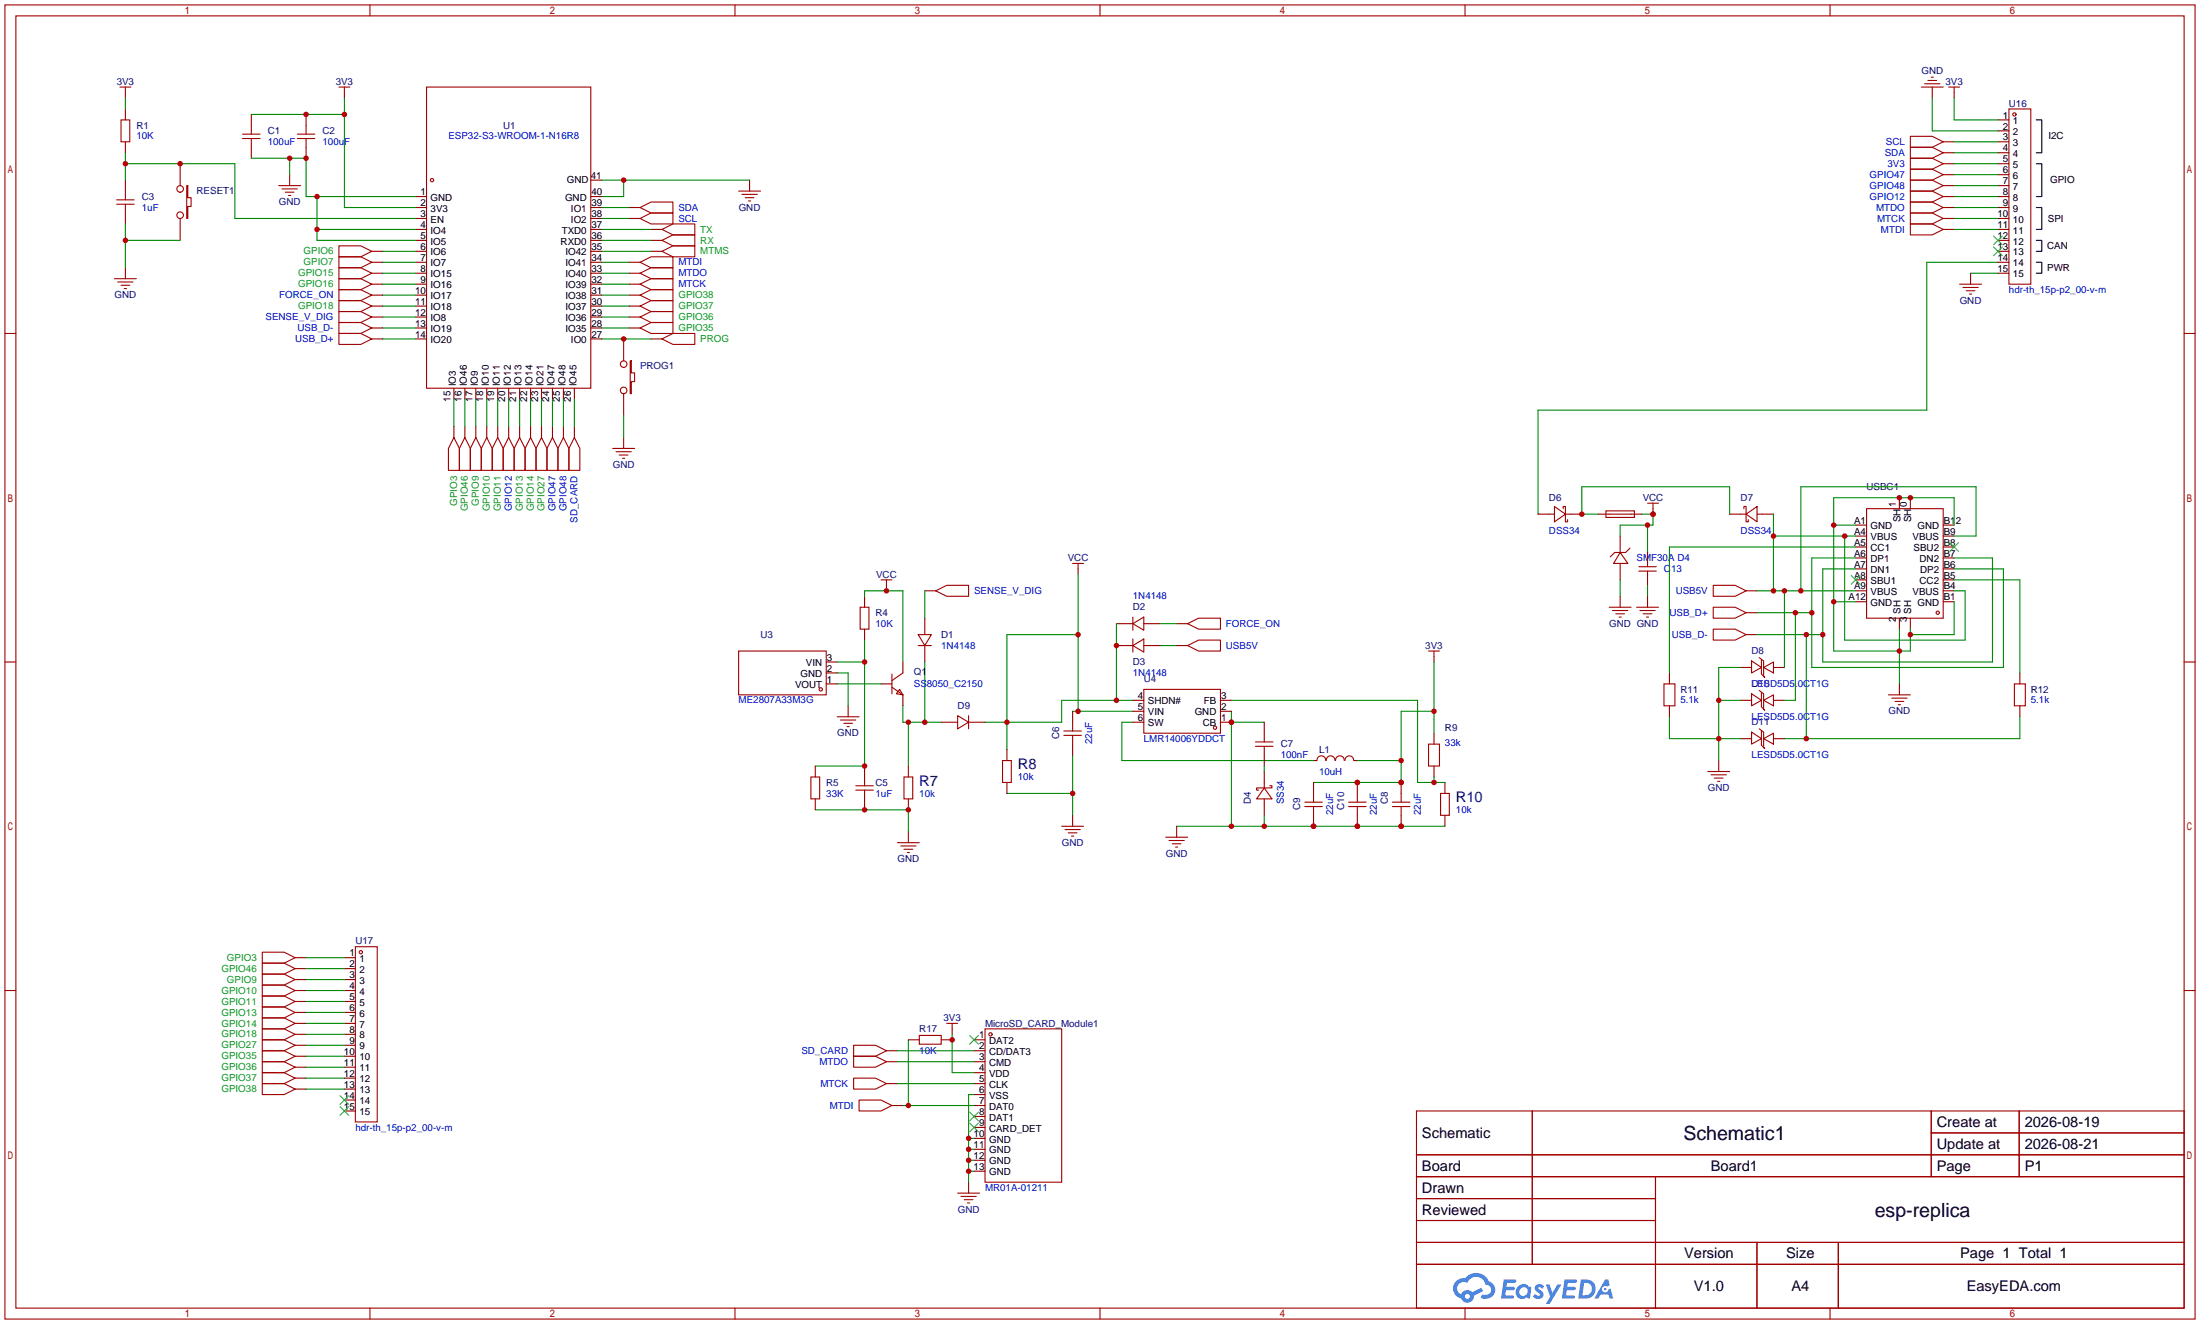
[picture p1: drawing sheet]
<svg xmlns="http://www.w3.org/2000/svg" width="510mm" height="307mm" viewBox="0 0 510 307" stroke-linecap="round" stroke-linejoin="round" font-family="sans-serif">
<g fill="none" stroke="#a10000" stroke-width=".25">
<path d="M1.1 1.1h508v304.8h-508zM3.7 3.7h502.9v299.7h-502.9zM85.8 1.1v2.6M170.5 1.1v2.6M255.1 1.1v2.6M339.8 1.1v2.6M424.5 1.1v2.6M1.1 77.3h2.6M506.6 77.3h2.5M1.1 153.5h2.6M506.6 153.5h2.5M1.1 229.7h2.6"/>
<path d="M506.6 229.7h2.5M328.5 257.7h178.1v45.7h-178.1zM355.4 257.7v35.5M447.9 257.7v15.2M468.3 257.7v15.2M328.5 267.8h178.1M328.5 272.9h178.1M328.5 278h55.5M384 272.9v30.5M447.9 262.8h58.7M328.5 288.2h178.1M328.5 283.1h55.5"/>
<path d="M328.5 293.2h178.1M407.5 288.2v15.2M426.4 288.2v15.2M85.8 303.4v2.5M170.5 303.4v2.5M255.1 303.4v2.5M339.8 303.4v2.5M424.5 303.4v2.5"/>
</g>
<g fill="#5487ff">
<path d="M356.3 298.1a1.3 1.3 0 0 1 1.8 .3l-.4 .6a.54 .54 0 0 0-.9-.2l.1 .2a1.28 1.28 0 0 1 .8 2 1.53 1.53 0 0 1-2.2-.3l.6-.6 .7 .4a.31 .31 0 0 0 .4-.2 .31 .31 0 0 0-.3-.4 1.12 1.12 0 0 1-.6-1.8z"/>
<path d="M358.6 297.9h.8l.7 2 1.2-2h.9l-2.7 4.5h-.9l.9-1.6z"/>
<path d="M348.8 296.7h2.2a.46 .46 0 0 1 .6 .1 .46 .46 0 0 1 .1 .5l-.4 .2h-1.7l-.2 1h1.7a.4 .4 0 0 1 .3 .4 .4 .4 0 0 1-.4 .3h-1.7l-.2 1.2h1.4a.46 .46 0 0 1 .5 .1 .46 .46 0 0 1 .1 .5l-.3 .2h-2.7z"/>
<path d="M362.9 296.7h2.2a.47 .47 0 0 1 .6 .1 .47 .47 0 0 1 .1 .5l-.4 .2h-1.7l-.2 1h1.7a.4 .4 0 0 1 .3 .4 .4 .4 0 0 1-.4 .3h-1.7l-.2 1.2h1.4a.46 .46 0 0 1 .5 .1 .46 .46 0 0 1 .1 .5l-.3 .2h-2.6z"/>
<path d="M372.3 296.7h.7l.4 1.4-.7 .3a.75 .75 0 0 0-1.1 .3 .75 .75 0 0 0 .5 1.1 .75 .75 0 0 0 1-.7l.5-.3 .6 2.4h-.9l-.2-.9h-1.9l-.5 .9h-.9z"/>
<path d="M366.7 296.7l-.7 4.5h1.5a2.27 2.27 0 0 0 2.6-2.3 2.27 2.27 0 0 0-2.7-2.2zM367.5 297.5a1.5 1.5 0 0 1 1.8 1.6 1.5 1.5 0 0 1-2 1.3h-.3z"/>
<path d="M352.1 298.4a1.6 1.6 0 0 0-.3 2.3 1.6 1.6 0 0 0 2.3 .2l.8 .3 .3-2.5-.2-.2-.4-.1a1.58 1.58 0 0 0-2.5 0zM352.7 298.9a.99 .99 0 0 1 1.6 .5 .99 .99 0 0 1-1.3 1.2 .98 .98 0 0 1-.3-1.7z"/>
<path d="M337.7 297.1a2.37 2.37 0 0 0 1.2 4.1 1.54 1.54 0 0 0 1.7 .9 1.54 1.54 0 0 0 1.3-1.6l2.1-1-.4-.8-2.1 1a1.57 1.57 0 0 0-2.6 .5 1.5 1.5 0 0 1-.7-2.1 1.5 1.5 0 0 1 2.1-.5 2.23 2.23 0 0 1 2.3-1.4 2.23 2.23 0 0 1 2 1.8 1.16 1.16 0 0 1 1.3 1.1 1.16 1.16 0 0 1-1.1 1.2h-.7a.47 .47 0 0 0-.6 .4 .47 .47 0 0 0 .4 .5 2.14 2.14 0 0 0 2.8-1.3 2.14 2.14 0 0 0-1.4-2.7 3.2 3.2 0 0 0-5.4-.7l-1.2 .1zM339.8 300.7a.58 .58 0 0 1 1.1 0 .58 .58 0 0 1-1.1 0z"/>
<circle cx="372.3" cy="299" r=".28"/>
</g>
<g fill="none" stroke="#870000" stroke-width=".25">
<path d="M58.3 26.5v2.6M58.3 34.2v2.5M71 26.5v2.6M71 34.2v2.5M79.9 21.5v1.2M96.4 45.6h2.5M96.4 48.1h2.5M96.4 50.7h2.5M96.4 53.2h2.5M96.4 55.8h2.5M96.4 58.3h2.5M137 45.6h2.6"/>
<path d="M137 48.1h2.6M137 50.7h2.6M137 53.2h2.6M137 55.8h2.6M137 58.3h2.6M137 41.8h2.6M86.2 68.5h2.6M86.2 76.1h2.6M86.2 78.6h2.6M96.4 60.8h2.5M96.4 63.4h2.5M96.4 65.9h2.5"/>
<path d="M96.4 68.5h2.5M96.4 71h2.5M96.4 73.5h2.5M96.4 76.1h2.5M96.4 78.6h2.5M137 60.8h2.6M137 63.4h2.6M137 65.9h2.6M137 68.5h2.6M137 71h2.6M137 73.5h2.6M137 76.1h2.6"/>
<path d="M137 78.6h2.6M105.3 90v2.6M107.8 90v2.6M110.4 90v2.6M112.9 90v2.6M115.4 90v2.6M118 90v2.6M120.5 90v2.6M123.1 90v2.6M125.6 90v2.6M128.1 90v2.6M130.7 90v2.6"/>
<path d="M133.2 90v2.6M335.2 181.5v2.5M335.2 189.1v2.5"/>
</g>
<g fill="none" stroke="#a10000" stroke-width=".25">
<path d="M56.3 31.1h4M56.3 32.1h4M58.3 29.1v2M58.3 32.1v2.1M69 31.1h4M69 32.1h4M71 29.1v2M71 32.1v2.1M78.6 20.2h2.6M79.9 20.2v1.3M98.9 20.2h38.1v69.8h-38.1zM78.6 74.8h5.1l2.5 1.3-2.5 1.2h-5.1z"/>
<path d="M78.6 77.3h5.1l2.5 1.3-2.5 1.3h-5.1zM78.6 67.2h5.1l2.5 1.3-2.5 1.2h-5.1zM334.1 184h2.1v5.1h-2.1z"/>
<circle cx="100.2" cy="41.8" r=".38"/>
</g>
<path d="M58.3 26.5h21.6M79.9 22.7v25.4h16.5M88.8 76.1h7.6M88.8 78.6h7.6M88.8 73.5h7.6M88.8 68.5h7.6M139.6 68.5h6.3M120.5 92.6v6.3M123.1 92.6v6.3" fill="none" stroke="#008700" stroke-width=".25"/>
<g fill="#c00">
<circle cx="79.9" cy="26.5" r=".63"/>
<circle cx="71" cy="26.5" r=".63"/>
</g>
<path d="M67.2 40.5v2.6M173.9 41.8v2.5" fill="none" stroke="#870000" stroke-width=".25"/>
<path d="M64.6 43.1h5.1M65.4 43.8h3.6M66.2 44.6h2M66.9 45.3h.5M171.3 44.3h5.1M172.1 45.1h3.5M172.8 45.8h2.1M173.6 46.6h.5" fill="none" stroke="#a10000" stroke-width=".25"/>
<path d="M139.6 41.8h34.3M144.7 41.8v3.8h-5.1" fill="none" stroke="#008700" stroke-width=".25"/>
<circle cx="144.7" cy="41.8" r=".63" fill="#c00"/>
<path d="M144.7 78.6v5.1M151 78.6h2.5M144.7 91.3v5.1" fill="none" stroke="#870000" stroke-width=".25"/>
<g fill="none" stroke="#a10000" stroke-width=".25">
<path d="M153.5 78.6l2.6-1.3h5.1v2.6h-5.1zM146.2 83.7h.2v2.8h.8v2h-.8v2.8h-.2z"/>
<circle cx="144.7" cy="90.6" r=".76"/>
<circle cx="144.7" cy="84.5" r=".76"/>
</g>
<path d="M139.6 78.6h11.4" fill="none" stroke="#008700" stroke-width=".25"/>
<circle cx="144.7" cy="78.6" r=".63" fill="#c00"/>
<path d="M144.7 101.5v2.5" fill="none" stroke="#870000" stroke-width=".25"/>
<path d="M142.1 104h5.1M142.9 104.8h3.5M143.6 105.5h2.1M144.4 106.3h.5" fill="none" stroke="#a10000" stroke-width=".25"/>
<path d="M58.3 36.7h12.7v8.9h25.4M67.2 36.7v3.8M73.5 45.6v10.2h22.9M73.5 53.2h22.9M144.7 96.4v5.1" fill="none" stroke="#008700" stroke-width=".25"/>
<g fill="#c00">
<circle cx="73.5" cy="45.6" r=".63"/>
<circle cx="73.5" cy="53.2" r=".63"/>
<circle cx="71" cy="36.7" r=".63"/>
<circle cx="67.2" cy="36.7" r=".63"/>
</g>
<path d="M29.1 21.5v1.2M29.1 25.3v2.5M29.1 32.9v2.5M41.8 38v5.1M29.1 41.8v2.5M29.1 49.4v2.5M41.8 50.7v5.1" fill="none" stroke="#870000" stroke-width=".25"/>
<g fill="none" stroke="#a10000" stroke-width=".25">
<path d="M27.8 20.2h2.6M28.1 27.8h2v5.1h-2zM29.1 20.2v1.3M27.1 46.4h4M27.1 47.4h4M29.1 44.3v2.1M29.1 47.4v2M43.3 43.1h.3v2.7h.7v2.1h-.7v2.8h-.3z"/>
<circle cx="41.8" cy="43.8" r=".76"/>
<circle cx="41.8" cy="49.9" r=".76"/>
</g>
<path d="M29.1 22.7v2.6M29.1 35.4v6.4M29.1 38h25.4v12.7h41.9" fill="none" stroke="#008700" stroke-width=".25"/>
<g fill="#c00">
<circle cx="41.8" cy="38" r=".63"/>
<circle cx="29.1" cy="38" r=".63"/>
</g>
<path d="M29.1 62.1v2.5" fill="none" stroke="#870000" stroke-width=".25"/>
<path d="M26.5 64.6h5.1M27.3 65.4h3.6M28.1 66.2h2M28.8 66.9h.5" fill="none" stroke="#a10000" stroke-width=".25"/>
<path d="M29.1 51.9v10.2M29.1 55.8h12.7" fill="none" stroke="#008700" stroke-width=".25"/>
<circle cx="29.1" cy="55.8" r=".63" fill="#c00"/>
<g fill="none" stroke="#870000" stroke-width=".25">
<path d="M453.3 21.5v1.2M145.9 48.1h2.6M145.9 50.7h2.6M145.9 60.8h2.6M145.9 63.4h2.6M145.9 65.9h2.6M118 98.9v2.6M128.1 98.9v2.6M130.7 98.9v2.6M205.6 243.7h2.6M205.6 246.3h2.6M205.6 251.3h2.6"/>
<path d="M206.9 256.4h2.5M225.9 241.2h2.6M225.9 243.7h2.6M225.9 246.3h2.6M225.9 248.8h2.6M225.9 251.3h2.6M225.9 253.9h2.6M225.9 256.4h2.6M225.9 259h2.6M225.9 261.5h2.6M225.9 264h2.6M225.9 266.6h2.6"/>
<path d="M225.9 269.1h2.6M225.9 271.7h2.6"/>
</g>
<g fill="none" stroke="#a10000" stroke-width=".25">
<path d="M452 20.2h2.5M453.3 20.2v1.3M148.5 48.1l2.5-1.2h5.1v2.5h-5.1zM148.5 50.7l2.5-1.3h5.1v2.5h-5.1zM148.5 60.8l2.5-1.2h5.1v2.5h-5.1zM148.5 63.4l2.5-1.3h5.1v2.5h-5.1zM148.5 65.9l2.5-1.3h5.1v2.6h-5.1zM118 101.5l1.3 2.5v5.1h-2.6v-5.1zM128.1 101.5l1.3 2.5v5.1h-2.5v-5.1zM130.7 101.5l1.3 2.5v5.1h-2.6v-5.1zM228.5 238.6h17.8v35.6h-17.8zM198 242.4h5.1l2.5 1.3-2.5 1.3h-5.1z"/>
<path d="M198 245h5.1l2.5 1.3-2.5 1.2h-5.1zM198 250.1h5.1l2.5 1.2-2.5 1.3h-5.1zM199.3 255.1h5l2.6 1.3-2.6 1.3h-5z"/>
<circle cx="229.7" cy="239.9" r=".38"/>
</g>
<g fill="none" stroke="#008700" stroke-width=".25">
<path d="M139.6 48.1h6.3M139.6 50.7h6.3M139.6 65.9h6.3M139.6 63.4h6.3M139.6 60.8h6.3M118 92.6v6.3M128.1 92.6v6.3M130.7 92.6v6.3M208.2 243.7h17.7M208.2 246.3h17.7M208.2 251.3h17.7M209.4 256.4h16.5"/>
<path d="M210.7 241.2v15.2"/>
</g>
<path d="M224.9 240.2l2 2M224.9 257.9l2 2.1M226.9 240.2l-2 2M226.9 257.9l-2 2.1M224.9 260.5l2 2M226.9 260.5l-2 2" fill="none" stroke="#3c3" stroke-width=".25"/>
<circle cx="210.7" cy="256.4" r=".63" fill="#c00"/>
<path d="M213.2 240.2h5.1v2h-5.1zM222.1 276.7h5.1M222.9 277.5h3.5M223.6 278.3h2.1M224.4 279h.5" fill="none" stroke="#a10000" stroke-width=".25"/>
<path d="M210.7 241.2h2.5M218.3 241.2h2.6M224.7 274.2v2.5" fill="none" stroke="#870000" stroke-width=".25"/>
<path d="M225.9 253.9h-1.2v20.3M224.7 271.7h1.2M224.7 269.1h1.2M224.7 266.6h1.2M224.7 264h1.2" fill="none" stroke="#008700" stroke-width=".25"/>
<g fill="#c00">
<circle cx="224.7" cy="271.7" r=".63"/>
<circle cx="224.7" cy="269.1" r=".63"/>
<circle cx="224.7" cy="266.6" r=".63"/>
<circle cx="224.7" cy="264" r=".63"/>
</g>
<path d="M220.9 238.6v1.3" fill="none" stroke="#870000" stroke-width=".25"/>
<path d="M219.6 237.4h2.5M220.9 237.4v1.2" fill="none" stroke="#a10000" stroke-width=".25"/>
<path d="M220.9 239.9v8.9h5" fill="none" stroke="#008700" stroke-width=".25"/>
<circle cx="220.9" cy="241.2" r=".63" fill="#c00"/>
<path d="M133.2 98.9v2.6M370.7 119.3h2.6M378.3 119.3h2.6" fill="none" stroke="#870000" stroke-width=".25"/>
<path d="M133.2 101.5l1.3 2.5v5.1h-2.5v-5.1zM372.5 118.5h6.6v1.5h-6.6zM373.3 119.3h5" fill="none" stroke="#a10000" stroke-width=".25"/>
<path d="M463.4 60.8h-16.5v34.3h-90.2v24.2M133.2 92.6v6.3M380.9 119.3h2.5v2.5h-7.6v2.5M382.1 121.8v6.3" fill="none" stroke="#008700" stroke-width=".25"/>
<g fill="#c00">
<circle cx="383.4" cy="119.3" r=".63"/>
<circle cx="382.1" cy="121.8" r=".63"/>
</g>
<path d="M383.4 118v1.3M375.8 124.3v3.8M375.8 130.7v3.8M382.1 128.1v2.6M382.1 133.2v2.6" fill="none" stroke="#870000" stroke-width=".25"/>
<path d="M375.8 128.1l1.8 2.6h-3.3zM378.1 127.1l-1 1h-2.6l-1 1.1M380.1 131.4h4.1M380.1 132.5h4.1M382.1 130.7v.7M382.1 132.5v.7" fill="none" stroke="#a10000" stroke-width=".25"/>
<path d="M375.8 134.5v3.8M382.1 135.8v2.5" fill="none" stroke="#008700" stroke-width=".25"/>
<circle cx="383.4" cy="119.3" r=".63" fill="#c00"/>
<path d="M359.3 119.3h1.3M360.6 117.5l2.5 1.8-2.5 1.7zM362.6 118v-.5h.5v3.5h.5v-.5M363.1 119.3h1.3M382.1 116.7h2.6M383.4 116.7v1.3M373.3 140.8h5M374 141.6h3.6M374.8 142.4h2M375.5 143.1h.5" fill="none" stroke="#a10000" stroke-width=".25"/>
<path d="M356.7 119.3h2.6M364.4 119.3h2.5M375.8 138.3v2.5" fill="none" stroke="#870000" stroke-width=".25"/>
<path d="M370.7 119.3h-3.8v-6.4h34.3v6.4" fill="none" stroke="#008700" stroke-width=".25"/>
<circle cx="366.9" cy="119.3" r=".63" fill="#c00"/>
<g fill="none" stroke="#870000" stroke-width=".25">
<path d="M401.2 119.3h2.5M408.8 119.3h2.6M440.6 115.4v2.6M443.1 115.4v2.6M405 137h2.5M430.4 139.6h2.5M430.4 137h2.5M430.4 134.5h2.5M430.4 132h2.5M430.4 129.4h2.5M430.4 126.9h2.5M430.4 124.3h2.5"/>
<path d="M430.4 121.8h2.5M450.7 139.6h2.6M450.7 137h2.6M450.7 134.5h2.6M450.7 132h2.6M450.7 129.4h2.6M450.7 126.9h2.6M450.7 124.3h2.6M450.7 121.8h2.6M405 142.1h2.5M405 147.2h2.5M440.6 143.4v2.5"/>
<path d="M443.1 143.4v2.5"/>
</g>
<g fill="none" stroke="#a10000" stroke-width=".25">
<path d="M403.7 119.3h1.3M404.5 118v-.5h.5v3.5h.5v-.5M405 119.3l2.5-1.8v3.5zM407.5 119.3h1.3M432.9 118h17.8v25.4h-17.8zM397.4 135.8h5.1l2.5 1.2-2.5 1.3h-5.1zM397.4 140.8h5.1l2.5 1.3-2.5 1.3h-5.1zM397.4 145.9h5.1l2.5 1.3-2.5 1.3h-5.1z"/>
<circle cx="449.5" cy="142.1" r=".38"/>
</g>
<path d="M429.4 133.5l2 2M431.4 133.5l-2 2M452.2 125.9l2.1 2M454.3 125.9l-2.1 2" fill="none" stroke="#3c3" stroke-width=".25"/>
<path d="M453.3 129.4h8.9v24.1h-39.4v-21.5h7.6M407.5 147.2h15.3M419 147.2v24.1M468.5 166.2v5.1h-54.6" fill="none" stroke="#008700" stroke-width=".25"/>
<g fill="#c00">
<circle cx="419" cy="147.2" r=".63"/>
<circle cx="422.8" cy="147.2" r=".63"/>
<circle cx="419" cy="171.3" r=".63"/>
</g>
<path d="M406.3 153.3l2.3 1.5-2.3 1.3zM408.1 152.5l1 .8v3.3M408.6 153v3.3l.7 .8-.2-.3M409.1 154.8l2.3-1.3v2.6zM406.3 160.9l2.3 1.5-2.3 1.3zM406.3 169.8l2.3 1.5-2.3 1.3zM408.1 160.1l1 .8v3.3M408.1 169l1 .8v3.3M408.6 160.7v3.3l.7 .7-.2-.2M408.6 169.5v3.3l.7 .8-.2-.2M409.1 162.4l2.3-1.2v2.5zM409.1 171.3l2.3-1.2v2.5z" fill="none" stroke="#a10000" stroke-width=".25"/>
<path d="M403.7 154.8h2.6M411.4 154.8h2.5M403.7 162.4h2.6M403.7 171.3h2.6M411.4 162.4h2.5M411.4 171.3h2.5" fill="none" stroke="#870000" stroke-width=".25"/>
<path d="M403.7 154.8h-5v21.6M387.2 166.2v5.1h16.5M398.7 162.4h5" fill="none" stroke="#008700" stroke-width=".25"/>
<g fill="#c00">
<circle cx="398.7" cy="162.4" r=".63"/>
<circle cx="398.7" cy="171.3" r=".63"/>
</g>
<path d="M386 158.6h2.5v5.1h-2.5zM467.2 158.6h2.6v5.1h-2.6z" fill="none" stroke="#a10000" stroke-width=".25"/>
<path d="M387.2 156.1v2.5M468.5 156.1v2.5M387.2 163.7v2.5M468.5 163.7v2.5" fill="none" stroke="#870000" stroke-width=".25"/>
<path d="M411.4 119.3v17.7M407.5 137h22.9M411.4 124.3h19M413.9 137v17.8M427.9 124.3v24.2h27.9v-11.5h-2.5M430.4 126.9h-43.2v29.2M453.3 134.5h15.2v21.6M453.3 124.3h5v-11.4h-40.6v24.1" fill="none" stroke="#008700" stroke-width=".25"/>
<g fill="#c00">
<circle cx="427.9" cy="124.3" r=".63"/>
<circle cx="411.4" cy="124.3" r=".63"/>
<circle cx="411.4" cy="137" r=".63"/>
<circle cx="413.9" cy="137" r=".63"/>
<circle cx="417.7" cy="137" r=".63"/>
</g>
<path d="M440.6 158.6v2.6" fill="none" stroke="#870000" stroke-width=".25"/>
<path d="M438 161.2h5.1M438.8 161.9h3.5M439.5 162.7h2.1M440.3 163.4h.5" fill="none" stroke="#a10000" stroke-width=".25"/>
<path d="M430.4 129.4h-10.2v25.4h44.5v-22.8h-11.4M407.5 142.1h12.7M416.4 142.1v20.3h-2.5" fill="none" stroke="#008700" stroke-width=".25"/>
<g fill="#c00">
<circle cx="420.2" cy="142.1" r=".63"/>
<circle cx="416.4" cy="142.1" r=".63"/>
</g>
<path d="M425.3 121.8h5.1M425.3 139.6h5.1M453.3 121.8v-6.4h-28v35.6h17.8v-5.1M453.3 139.6v7.6h-10.2M440.6 145.9v12.7" fill="none" stroke="#008700" stroke-width=".25"/>
<g fill="#c00">
<circle cx="443.1" cy="115.4" r=".63"/>
<circle cx="440.6" cy="115.4" r=".63"/>
<circle cx="425.3" cy="121.8" r=".63"/>
<circle cx="425.3" cy="139.6" r=".63"/>
<circle cx="440.6" cy="151" r=".63"/>
<circle cx="443.1" cy="147.2" r=".63"/>
</g>
<g fill="none" stroke="#870000" stroke-width=".25">
<path d="M448.2 20.2v2.5M450.7 32.9h2.6M450.7 35.4h2.6M450.7 38h2.6M463.4 27.8h2.6M463.4 30.4h2.6M463.4 32.9h2.6M463.4 35.4h2.6M463.4 38h2.6M86.2 58.3h2.6M151 58.3h2.5M151 53.2h2.5"/>
<path d="M151 55.8h2.5M450.7 53.2h2.6M450.7 40.5h2.6M450.7 43.1h2.6M450.7 45.6h2.6M450.7 48.1h2.6M450.7 50.7h2.6M463.4 58.3h2.6M463.4 53.2h2.6M463.4 55.8h2.6M463.4 40.5h2.6M463.4 43.1h2.6"/>
<path d="M463.4 45.6h2.6M463.4 48.1h2.6M463.4 50.7h2.6M86.2 60.8h2.6M86.2 63.4h2.6M86.2 65.9h2.6M86.2 73.5h2.6M457.1 63.4v2.5M463.4 60.8h2.6M463.4 63.4h2.6M200.5 138.3v2.5M382.1 138.3v2.5"/>
<path d="M200.5 145.9v2.6M398.7 176.4v2.5"/>
</g>
<g fill="none" stroke="#a10000" stroke-width=".25">
<path d="M446.4 19.4h3.6M447.2 18.7h2M447.9 17.9h.5M443.1 31.6h5.1l2.5 1.3-2.5 1.3h-5.1zM443.1 34.2h5.1l2.5 1.2-2.5 1.3h-5.1zM443.1 36.7h5.1l2.5 1.3-2.5 1.2h-5.1zM443.1 39.2h5.1l2.5 1.3-2.5 1.3h-5.1zM445.6 20.2h5.1M466 25.3h5v40.6h-5zM78.6 57h5.1l2.5 1.3-2.5 1.3h-5.1zM78.6 59.6h5.1l2.5 1.2-2.5 1.3h-5.1zM153.5 53.2l2.6-1.3h5.1v2.6h-5.1z"/>
<path d="M153.5 55.8l2.6-1.3h5.1v2.5h-5.1zM153.5 58.3l2.6-1.3h5.1v2.6h-5.1zM443.1 41.8h5.1l2.5 1.3-2.5 1.2h-5.1zM443.1 44.3h5.1l2.5 1.3-2.5 1.3h-5.1zM443.1 46.9h5.1l2.5 1.2-2.5 1.3h-5.1zM443.1 49.4h5.1l2.5 1.3-2.5 1.2h-5.1zM443.1 51.9h5.1l2.5 1.3-2.5 1.3h-5.1zM78.6 62.1h5.1l2.5 1.3-2.5 1.2h-5.1zM78.6 64.6h5.1l2.5 1.3-2.5 1.3h-5.1zM78.6 72.3h5.1l2.5 1.2-2.5 1.3h-5.1zM454.5 65.9h5.1M455.3 66.7h3.6"/>
<path d="M456.1 67.4h2M456.8 68.2h.5M199.5 140.8h2v5.1h-2zM379.6 140.8h5.1M380.4 141.6h3.5M381.1 142.4h2.1M381.9 143.1h.5M396.1 178.9h5.1M396.9 179.7h3.5M397.6 180.5h2.1M398.4 181.2h.5"/>
<circle cx="467.2" cy="26.5" r=".38"/>
</g>
<g fill="none" stroke="#008700" stroke-width=".25">
<path d="M448.2 22.7v7.7h15.2M453.3 22.7v5.1h10.1M453.3 32.9h10.1M453.3 35.4h10.1M453.3 38h10.1M88.8 58.3h7.6M139.6 58.3h11.4M139.6 55.8h11.4M139.6 53.2h11.4M453.3 53.2h10.1M453.3 40.5h10.1M453.3 43.1h10.1"/>
<path d="M453.3 45.6h10.1M453.3 48.1h10.1M453.3 50.7h10.1M88.8 60.8h7.6M88.8 63.4h7.6M88.8 65.9h7.6M457.1 63.4h6.3M105.3 92.6v6.3M110.4 92.6v6.3M112.9 92.6v6.3M115.4 92.6v6.3M125.6 92.6v6.3"/>
<path d="M200.5 138.3v-1.3h8.9v16.5M285.6 167.5h7.6M285.6 165v26.6M272.9 191.6h62.3M293.2 189.1v2.5"/>
</g>
<path d="M462.4 54.7l2 2.1M462.4 57.3l2 2M464.4 54.7l-2 2.1M464.4 57.3l-2 2" fill="none" stroke="#3c3" stroke-width=".25"/>
<path d="M472.3 27.8h1.3v7.6h-1.3M472.3 38h1.3v7.6h-1.3M472.3 48.1h1.3v5.1h-1.3M472.3 55.8h1.3v2.5h-1.3M472.3 60.8h1.3v2.6h-1.3" fill="none" stroke="#000" stroke-width=".25"/>
<g fill="#c00">
<circle cx="285.6" cy="167.5" r=".63"/>
<circle cx="285.6" cy="191.6" r=".63"/>
<circle cx="293.2" cy="191.6" r=".63"/>
<circle cx="304.7" cy="191.6" r=".63"/>
<circle cx="314.8" cy="191.6" r=".63"/>
<circle cx="325" cy="191.6" r=".63"/>
</g>
<path d="M332.6 152.3v1.2M304.7 176.4h.7M314.1 176.4h.7M332.6 170.1v2.5M332.6 177.7v2.5" fill="none" stroke="#870000" stroke-width=".25"/>
<path d="M331.3 151h2.6M332.6 151v1.3M305.5 176.4a1.01 1.01 0 0 1 1-1.1 1.01 1.01 0 0 1 1 1.1M307.6 176.4a1.01 1.01 0 0 1 1-1.1 1.01 1.01 0 0 1 1 1.1M309.8 176.4a1.01 1.01 0 0 1 1-1.1 1.01 1.01 0 0 1 1 1.1M312 176.4a1.01 1.01 0 0 1 1-1.1 1.01 1.01 0 0 1 1 1.1M331.3 172.6h2.6v5.1h-2.6z" fill="none" stroke="#a10000" stroke-width=".25"/>
<path d="M285.6 162.4h43.2v19.1h6.4M332.6 180.2v1.3" fill="none" stroke="#008700" stroke-width=".25"/>
<circle cx="332.6" cy="181.5" r=".63" fill="#c00"/>
<path d="M272.9 191.6v2.6" fill="none" stroke="#870000" stroke-width=".25"/>
<path d="M270.4 194.2h5.1M271.1 194.9h3.6M271.9 195.7h2M272.7 196.5h.5" fill="none" stroke="#a10000" stroke-width=".25"/>
<path d="M332.6 153.5v16.6M314.8 176.4h10.2M332.6 165h-7.6v16.5h-20.3" fill="none" stroke="#008700" stroke-width=".25"/>
<g fill="#c00">
<circle cx="325" cy="181.5" r=".63"/>
<circle cx="325" cy="176.4" r=".63"/>
<circle cx="314.8" cy="181.5" r=".63"/>
<circle cx="332.6" cy="165" r=".63"/>
</g>
<path d="M269.1 149.7h3.8M269.1 144.7h3.8M248.8 175.1v14M262.8 167.5h-2.6v8.9h44.5M293.2 177.7v1.2M233.6 184h15.2" fill="none" stroke="#008700" stroke-width=".25"/>
<g fill="none" stroke="#a10000" stroke-width=".25">
<path d="M262.8 144.7l2.5-1.6v3.1zM262.8 149.7l2.5-1.5v3.1zM262.8 143.1v3.1M262.8 148.2v3.1M275.5 149.7l2.5-1.2h5.1v2.5h-5.1zM275.5 144.7l2.5-1.3h5.1v2.5h-5.1zM291.2 172.1h4.1M291.2 173.1h4.1M293.2 170.1v2M293.2 173.1v2M246.3 191.6h5M247 192.4h3.6"/>
<path d="M247.8 193.2h2M248.5 193.9h.5"/>
</g>
<path d="M259 149.7h3.8M259 144.7h3.8M265.3 149.7h3.8M265.3 144.7h3.8M272.9 149.7h2.6M272.9 144.7h2.6M293.2 167.5v2.6M293.2 175.1v2.6M248.8 189.1v2.5" fill="none" stroke="#870000" stroke-width=".25"/>
<circle cx="248.8" cy="184" r=".63" fill="#c00"/>
<path d="M250.1 132v1.2" fill="none" stroke="#870000" stroke-width=".25"/>
<path d="M248.8 130.7h2.5M250.1 130.7v1.3" fill="none" stroke="#a10000" stroke-width=".25"/>
<path d="M250.1 133.2v31.8M250.1 147.2h-16.5v26.7M259 144.7v17.7M248.8 165h14M262.8 162.4h-16.5v5.1h-17.8" fill="none" stroke="#008700" stroke-width=".25"/>
<g fill="#c00">
<circle cx="233.6" cy="167.5" r=".63"/>
<circle cx="250.1" cy="147.2" r=".63"/>
<circle cx="250.1" cy="165" r=".63"/>
<circle cx="259" cy="162.4" r=".63"/>
<circle cx="259" cy="149.7" r=".63"/>
</g>
<path d="M217 137l2.6-1.2h5.1v2.5h-5.1zM213 147.2h3l-1.5 2.5zM213 149.7h3M222.1 166l2.6 1.5-2.6 1.5zM224.7 166v3" fill="none" stroke="#a10000" stroke-width=".25"/>
<path d="M214.5 137h2.5M214.5 143.4v3.8M214.5 149.7v3.8M218.3 167.5h3.8M224.7 167.5h3.8" fill="none" stroke="#870000" stroke-width=".25"/>
<path d="M214.5 137v6.4M214.5 153.5v14M209.4 163.7v3.8h8.9M210.7 167.5v10.2" fill="none" stroke="#008700" stroke-width=".25"/>
<g fill="#c00">
<circle cx="210.7" cy="167.5" r=".63"/>
<circle cx="214.5" cy="167.5" r=".63"/>
</g>
<path d="M196.7 163.7v2.5M200.5 177.7v2.5M210.7 177.7v2.5M233.6 173.9v2.5M200.5 185.3v2.5M210.7 185.3v2.5M210.7 192.9v2.6M233.6 181.5v2.5" fill="none" stroke="#870000" stroke-width=".25"/>
<g fill="none" stroke="#a10000" stroke-width=".25">
<path d="M194.2 166.2h5.1M194.9 167h3.6M195.7 167.8h2M196.5 168.5h.5M232.5 176.4h2.1v5.1h-2.1zM198.5 182.2h4.1M198.5 183.3h4.1M200.5 180.2v2M200.5 183.3v2M208.2 195.5h5M208.9 196.2h3.6M209.7 180.2h2v5.1h-2z"/>
<path d="M209.7 197h2M210.4 197.7h.5"/>
</g>
<path d="M194.2 156.1h2.5v7.6M189.1 187.8h21.6v5.1" fill="none" stroke="#008700" stroke-width=".25"/>
<g fill="#c00">
<circle cx="200.5" cy="187.8" r=".63"/>
<circle cx="210.7" cy="187.8" r=".63"/>
</g>
<path d="M204.3 158.6h2.6M209.4 153.5v2.6M209.4 161.2v2.5M283.1 167.5h2.5" fill="none" stroke="#870000" stroke-width=".25"/>
<g fill="none" stroke="#a10000" stroke-width=".25">
<path d="M206.9 159.4l2.5 1.8M206.9 156.3v4.6M208.7 159.9l.7 1.3-1.5-.3zM209.4 156.1l-2.5 1.8M265.3 159.9h17.8v10.2h-17.8z"/>
<circle cx="281.8" cy="168.8" r=".38"/>
</g>
<path d="M194.2 158.6h10.1" fill="none" stroke="#008700" stroke-width=".25"/>
<circle cx="285.6" cy="167.5" r=".63" fill="#c00"/>
<path d="M205.6 135.8v1.2M262.8 165h2.5M262.8 162.4h2.5M262.8 167.5h2.5M283.1 165h2.5M283.1 162.4h2.5" fill="none" stroke="#870000" stroke-width=".25"/>
<circle cx="205.6" cy="137" r=".63" fill="#c00"/>
<path d="M204.3 134.5h2.6M205.6 134.5v1.3" fill="none" stroke="#a10000" stroke-width=".25"/>
<path d="M194.2 153.5h6.3M200.5 148.5v29.2h-11.4" fill="none" stroke="#008700" stroke-width=".25"/>
<g fill="#c00">
<circle cx="200.5" cy="153.5" r=".63"/>
<circle cx="200.5" cy="177.7" r=".63"/>
</g>
<path d="M188.1 180.2h2v5.1h-2z" fill="none" stroke="#a10000" stroke-width=".25"/>
<path d="M189.1 177.7v2.5M189.1 185.3v2.5M304.7 181.5v2.5M304.7 189.1v2.5" fill="none" stroke="#870000" stroke-width=".25"/>
<circle cx="304.7" cy="191.6" r=".63" fill="#c00"/>
<path d="M302.6 186.1h4.1M302.6 187.1h4.1M304.7 184v2.1M304.7 187.1v2" fill="none" stroke="#a10000" stroke-width=".25"/>
<path d="M314.8 181.5v2.5" fill="none" stroke="#870000" stroke-width=".25"/>
<circle cx="314.8" cy="181.5" r=".63" fill="#c00"/>
<path d="M314.8 189.1v2.5" fill="none" stroke="#870000" stroke-width=".25"/>
<circle cx="314.8" cy="191.6" r=".63" fill="#c00"/>
<path d="M312.8 186.1h4.1M312.8 187.1h4.1M314.8 184v2.1M314.8 187.1v2" fill="none" stroke="#a10000" stroke-width=".25"/>
<path d="M325 181.5v2.5" fill="none" stroke="#870000" stroke-width=".25"/>
<circle cx="325" cy="181.5" r=".63" fill="#c00"/>
<path d="M325 189.1v2.5" fill="none" stroke="#870000" stroke-width=".25"/>
<circle cx="325" cy="191.6" r=".63" fill="#c00"/>
<g fill="none" stroke="#a10000" stroke-width=".25">
<path d="M78.6 69.7h5.1l2.5 1.3-2.5 1.3h-5.1zM148.5 68.5l2.5-1.3h5.1v2.5h-5.1zM148.5 71l2.5-1.3h5.1v2.6h-5.1zM148.5 73.5l2.5-1.2h5.1v2.5h-5.1zM148.5 76.1l2.5-1.3h5.1v2.5h-5.1zM105.3 101.5l1.3 2.5v5.1h-2.6v-5.1zM107.8 101.5l1.3 2.5v5.1h-2.5v-5.1zM110.4 101.5l1.2 2.5v5.1h-2.5v-5.1zM112.9 101.5l1.3 2.5v5.1h-2.6v-5.1zM115.4 101.5l1.3 2.5v5.1h-2.5v-5.1zM120.5 101.5l1.3 2.5v5.1h-2.5v-5.1zM123.1 101.5l1.2 2.5v5.1h-2.5v-5.1z"/>
<path d="M125.6 101.5l1.3 2.5v5.1h-2.6v-5.1zM171.3 151h20.3v10.2h-20.3zM246.8 169.5h4M246.8 170.6h4M248.8 167.5v2M248.8 170.6v2M293.2 182.8l1.8 2.5h-3.5zM293.2 181.5v1.3M293.2 185.3v1.3M294.5 182.2h.5v.6h-3.5v.5h.5M323 186.1h4M323 187.1h4"/>
<path d="M325 184v2.1M325 187.1v2M82.4 219.6h5.1v40.6h-5.1zM60.8 238.6h5.1l2.6 1.3-2.6 1.3h-5.1zM60.8 220.9h5.1l2.6 1.2-2.6 1.3h-5.1zM60.8 223.4h5.1l2.6 1.3-2.6 1.2h-5.1zM60.8 225.9h5.1l2.6 1.3-2.6 1.3h-5.1zM60.8 228.5h5.1l2.6 1.2-2.6 1.3h-5.1zM60.8 231h5.1l2.6 1.3-2.6 1.3h-5.1zM60.8 233.6h5.1l2.6 1.2-2.6 1.3h-5.1zM60.8 236.1h5.1l2.6 1.3-2.6 1.2h-5.1zM60.8 241.2h5.1l2.6 1.2-2.6 1.3h-5.1z"/>
<path d="M60.8 251.3h5.1l2.6 1.3-2.6 1.3h-5.1zM60.8 248.8h5.1l2.6 1.3-2.6 1.2h-5.1zM60.8 246.3h5.1l2.6 1.2-2.6 1.3h-5.1zM60.8 243.7h5.1l2.6 1.3-2.6 1.3h-5.1z"/>
<circle cx="190.4" cy="159.9" r=".38"/>
<circle cx="83.7" cy="220.9" r=".38"/>
</g>
<g fill="none" stroke="#870000" stroke-width=".25">
<path d="M86.2 71h2.6M145.9 71h2.6M145.9 68.5h2.6M145.9 73.5h2.6M145.9 76.1h2.6M105.3 98.9v2.6M107.8 98.9v2.6M110.4 98.9v2.6M112.9 98.9v2.6M115.4 98.9v2.6M120.5 98.9v2.6M123.1 98.9v2.6"/>
<path d="M125.6 98.9v2.6M191.6 158.6h2.6M191.6 156.1h2.6M191.6 153.5h2.6M248.8 165v2.5M248.8 172.6v2.5M293.2 178.9v2.6M293.2 186.6v2.5M68.5 222.1h2.5M68.5 224.7h2.5M68.5 227.2h2.5M68.5 229.7h2.5"/>
<path d="M68.5 232.3h2.5M68.5 234.8h2.5M68.5 237.4h2.5M68.5 239.9h2.5M79.9 222.1h2.5M79.9 224.7h2.5M79.9 227.2h2.5M79.9 229.7h2.5M79.9 232.3h2.5M79.9 234.8h2.5M79.9 237.4h2.5M79.9 239.9h2.5"/>
<path d="M68.5 242.4h2.5M68.5 245h2.5M68.5 247.5h2.5M68.5 250.1h2.5M68.5 252.6h2.5M79.9 242.4h2.5M79.9 245h2.5M79.9 247.5h2.5M79.9 250.1h2.5M79.9 252.6h2.5M79.9 255.1h2.5M79.9 257.7h2.5"/>
</g>
<path d="M78.9 254.1l2 2.1M78.9 256.7l2 2M80.9 254.1l-2 2.1M80.9 256.7l-2 2" fill="none" stroke="#3c3" stroke-width=".25"/>
<g fill="none" stroke="#008700" stroke-width=".25">
<path d="M88.8 71h7.6M139.6 71h6.3M139.6 76.1h6.3M139.6 73.5h6.3M107.8 92.6v6.3M71 222.1h8.9M71 224.7h8.9M71 227.2h8.9M71 229.7h8.9M71 232.3h8.9M71 234.8h8.9M71 237.4h8.9"/>
<path d="M71 239.9h8.9M71 242.4h8.9M71 245h8.9M71 247.5h8.9M71 250.1h8.9M71 252.6h8.9"/>
</g>
<g font-size="4.5">
<text x="390.5" y="264.5">Schematic1</text>
<text x="434.8" y="282.3">esp-replica</text>
</g>
<g font-size="3.4" fill="#000080">
<text x="236.1" y="178.4">R8</text>
<text x="213.2" y="182.2">R7</text>
<text x="337.7" y="186">R10</text>
</g>
<g font-size="3.4">
<text x="329.8" y="263.9">Schematic</text>
<text x="449.2" y="261.4">Create at</text>
<text x="469.6" y="261.4">2026-08-19</text>
<text x="449.2" y="266.5">Update at</text>
<text x="469.6" y="266.5">2026-08-21</text>
<text x="329.8" y="271.5">Board</text>
<text x="396.8" y="271.5">Board1</text>
<text x="449.2" y="271.5">Page</text>
<text x="469.6" y="271.5">P1</text>
<text x="329.8" y="276.6">Drawn</text>
<text x="329.8" y="281.7">Reviewed</text>
<text x="390.6" y="291.9">Version</text>
<text x="414.3" y="291.9">Size</text>
<text x="454.6" y="291.9">Page 1 Total 1</text>
<text x="392.9" y="299.5">V1.0</text>
<text x="415.5" y="299.5">A4</text>
<text x="456.2" y="299.5">EasyEDA.com</text>
</g>
<g font-size="2.3" fill="#000080">
<text x="445.7" y="17.1">GND</text>
<text x="27.1" y="19.6">3V3</text>
<text x="77.9" y="19.6">3V3</text>
<text x="451.2" y="19.6">3V3</text>
<text x="31.6" y="29.8">R1</text>
<text x="116.7" y="29.8">U1</text>
<text x="466" y="24.7">U16</text>
<text x="62.1" y="31.1">C1</text>
<text x="74.8" y="31.1">C2</text>
<text x="32.9" y="46.3">C3</text>
<text x="45.6" y="45">RESET1</text>
<text x="64.7" y="47.6">GND</text>
<text x="171.3" y="48.9">GND</text>
<text x="26.6" y="69.2">GND</text>
<text x="454.6" y="70.4">GND</text>
<text x="148.5" y="85.7">PROG1</text>
<text x="142.1" y="108.5">GND</text>
<text x="432.9" y="113.6">USBC1</text>
<text x="359.3" y="116.2">D6</text>
<text x="381" y="116.2">VCC</text>
<text x="403.7" y="116.2">D7</text>
<text x="247.7" y="130.1">VCC</text>
<text x="203.2" y="133.9">VCC</text>
<text x="203.1" y="142.8">R4</text>
<text x="262.8" y="141.6">D2</text>
<text x="176.4" y="147.9">U3</text>
<text x="218.3" y="147.9">D1</text>
<text x="373.3" y="145.4">GND GND</text>
<text x="262.8" y="154.3">D3</text>
<text x="330.6" y="150.5">3V3</text>
<text x="406.3" y="151.7">D8</text>
<text x="212" y="156.6">Q1</text>
<text x="265.3" y="158.1">U4</text>
<text x="389.8" y="160.6">R11</text>
<text x="406.3" y="159.3">D10</text>
<text x="471" y="160.6">R12</text>
<text x="222.1" y="164.4">D9</text>
<text x="438" y="165.7">GND</text>
<text x="194.2" y="170.8">GND</text>
<text x="245.7" y="171.3" transform="rotate(-90 245.7 171.3)">C6</text>
<text x="297.1" y="173.3">C7</text>
<text x="335.2" y="169.5">R9</text>
<text x="406.3" y="168.2">D11</text>
<text x="305.9" y="174.6">L1</text>
<text x="191.6" y="182.2">R5</text>
<text x="203.1" y="182.2">C5</text>
<text x="396.1" y="183.5">GND</text>
<text x="290.2" y="186.6" transform="rotate(-90 290.2 186.6)">D4</text>
<text x="301.6" y="187.8" transform="rotate(-90 301.6 187.8)">C9</text>
<text x="311.7" y="187.8" transform="rotate(-90 311.7 187.8)">C10</text>
<text x="321.9" y="186.6" transform="rotate(-90 321.9 186.6)">C8</text>
<text x="246.3" y="196.2">GND</text>
<text x="208.2" y="200">GND</text>
<text x="270.4" y="198.7">GND</text>
<text x="82.4" y="219">U17</text>
<text x="213.2" y="239.4">R17</text>
<text x="218.8" y="236.8">3V3</text>
<text x="228.5" y="238.1">MicroSD_CARD_Module1</text>
<text x="222.1" y="281.3">GND</text>
</g>
<g font-size="2.3">
<text x="464.6" y="27.5">1</text>
<text x="466.9" y="28.8">1</text>
<text x="464.6" y="30">2</text>
<text x="464.6" y="32.6">3</text>
<text x="464.6" y="35.1">4</text>
<text x="466.9" y="31.3">2</text>
<text x="466.9" y="33.9">3</text>
<text x="475.1" y="32.3">I2C</text>
<text x="137" y="41.5">41</text>
<text x="464.6" y="37.7">5</text>
<text x="464.6" y="40.2">6</text>
<text x="466.9" y="36.4">4</text>
<text x="466.9" y="38.9">5</text>
<text x="466.9" y="41.5">6</text>
<text x="97.5" y="45.3">1</text>
<text x="97.5" y="47.8">2</text>
<text x="99.9" y="46.6">GND</text>
<text x="131.1" y="46.6">GND</text>
<text x="131.5" y="42.5">GND</text>
<text x="137.2" y="47.8">39</text>
<text x="137.2" y="45.3">40</text>
<text x="464.6" y="42.7">7</text>
<text x="464.6" y="45.3">8</text>
<text x="464.6" y="47.8">9</text>
<text x="466.9" y="44">7</text>
<text x="466.9" y="46.6">8</text>
<text x="475.5" y="42.5">GPIO</text>
<text x="97.5" y="50.4">3</text>
<text x="97.5" y="52.9">4</text>
<text x="99.9" y="49.1">3V3</text>
<text x="99.9" y="51.6">EN</text>
<text x="132.4" y="51.6">IO2</text>
<text x="132.4" y="49.1">IO1</text>
<text x="137.2" y="52.9">37</text>
<text x="137.2" y="50.4">38</text>
<text x="463.3" y="50.4">10</text>
<text x="463.3" y="52.9">11</text>
<text x="466.9" y="49.1">9</text>
<text x="466.9" y="51.6">10</text>
<text x="475" y="51.4">SPI</text>
<text x="97.5" y="55.4">5</text>
<text x="97.5" y="58">6</text>
<text x="99.9" y="54.2">IO4</text>
<text x="99.9" y="56.7">IO5</text>
<text x="99.9" y="59.3">IO6</text>
<text x="130" y="56.7">RXD0</text>
<text x="130.3" y="54.2">TXD0</text>
<text x="131.2" y="59.3">IO42</text>
<text x="137.2" y="58">35</text>
<text x="137.2" y="55.4">36</text>
<text x="463.3" y="55.4">12</text>
<text x="463.3" y="58">13</text>
<text x="466.9" y="54.2">11</text>
<text x="466.9" y="56.7">12</text>
<text x="466.9" y="59.3">13</text>
<text x="474.9" y="57.7">CAN</text>
<text x="97.5" y="60.5">7</text>
<text x="97.5" y="63.1">8</text>
<text x="97.5" y="65.6">9</text>
<text x="99.9" y="61.8">IO7</text>
<text x="99.9" y="64.3">IO15</text>
<text x="131.2" y="64.3">IO40</text>
<text x="131.2" y="61.8">IO41</text>
<text x="137.2" y="65.6">32</text>
<text x="137.2" y="63.1">33</text>
<text x="137.2" y="60.5">34</text>
<text x="463.3" y="60.5">14</text>
<text x="463.3" y="63.1">15</text>
<text x="466.9" y="61.8">14</text>
<text x="466.9" y="64.3">15</text>
<text x="474.9" y="62.8">PWR</text>
<text x="96.3" y="68.1">10</text>
<text x="96.3" y="70.7">11</text>
<text x="99.9" y="66.9">IO16</text>
<text x="99.9" y="69.4">IO17</text>
<text x="99.9" y="72">IO18</text>
<text x="131.2" y="72">IO37</text>
<text x="131.2" y="69.4">IO38</text>
<text x="131.2" y="66.9">IO39</text>
<text x="137.2" y="70.7">30</text>
<text x="137.2" y="68.1">31</text>
<text x="96.3" y="73.2">12</text>
<text x="96.3" y="75.8">13</text>
<text x="99.9" y="74.5">IO8</text>
<text x="99.9" y="77">IO19</text>
<text x="131.2" y="77">IO35</text>
<text x="131.2" y="74.5">IO36</text>
<text x="137.2" y="75.8">28</text>
<text x="137.2" y="73.2">29</text>
<text x="96.3" y="78.3">14</text>
<text x="99.9" y="79.6">IO20</text>
<text x="132.4" y="79.6">IO0</text>
<text x="137.2" y="78.3">27</text>
<text x="105.8" y="89.6" transform="rotate(-90 105.8 89.6)">IO3</text>
<text x="108.3" y="89.6" transform="rotate(-90 108.3 89.6)">IO46</text>
<text x="110.8" y="89.6" transform="rotate(-90 110.8 89.6)">IO9</text>
<text x="113.4" y="89.6" transform="rotate(-90 113.4 89.6)">IO10</text>
<text x="115.9" y="89.6" transform="rotate(-90 115.9 89.6)">IO11</text>
<text x="118.5" y="89.6" transform="rotate(-90 118.5 89.6)">IO12</text>
<text x="121" y="89.6" transform="rotate(-90 121 89.6)">IO13</text>
<text x="123.5" y="89.6" transform="rotate(-90 123.5 89.6)">IO14</text>
<text x="126.1" y="89.6" transform="rotate(-90 126.1 89.6)">IO21</text>
<text x="128.6" y="89.6" transform="rotate(-90 128.6 89.6)">IO47</text>
<text x="131.2" y="89.6" transform="rotate(-90 131.2 89.6)">IO48</text>
<text x="133.7" y="89.6" transform="rotate(-90 133.7 89.6)">IO45</text>
<text x="104.5" y="93.2" transform="rotate(-90 104.5 93.2)">15</text>
<text x="107" y="93.2" transform="rotate(-90 107 93.2)">16</text>
<text x="109.6" y="93.2" transform="rotate(-90 109.6 93.2)">17</text>
<text x="112.1" y="93.2" transform="rotate(-90 112.1 93.2)">18</text>
<text x="114.6" y="93.2" transform="rotate(-90 114.6 93.2)">19</text>
<text x="117.2" y="93.2" transform="rotate(-90 117.2 93.2)">20</text>
<text x="119.7" y="93.2" transform="rotate(-90 119.7 93.2)">21</text>
<text x="122.3" y="93.2" transform="rotate(-90 122.3 93.2)">22</text>
<text x="124.8" y="93.2" transform="rotate(-90 124.8 93.2)">23</text>
<text x="127.3" y="93.2" transform="rotate(-90 127.3 93.2)">24</text>
<text x="129.9" y="93.2" transform="rotate(-90 129.9 93.2)">25</text>
<text x="132.4" y="93.2" transform="rotate(-90 132.4 93.2)">26</text>
<text x="439.8" y="117.5" transform="rotate(-90 439.8 117.5)">1</text>
<text x="442.3" y="117.5" transform="rotate(-90 442.3 117.5)">0</text>
<text x="430" y="121.5">A1</text>
<text x="430" y="124">A4</text>
<text x="433.9" y="122.8">GND</text>
<text x="433.9" y="125.3">VBUS</text>
<text x="440.8" y="121.2" transform="rotate(-90 440.8 121.2)">SH</text>
<text x="443.3" y="121.2" transform="rotate(-90 443.3 121.2)">SH</text>
<text x="443.6" y="125.3">VBUS</text>
<text x="444.7" y="122.8">GND</text>
<text x="450.8" y="124">B9</text>
<text x="450.8" y="121.5">B12</text>
<text x="430" y="126.6">A5</text>
<text x="430" y="129.1">A6</text>
<text x="430" y="131.6">A7</text>
<text x="433.9" y="127.8">CC1</text>
<text x="433.9" y="130.4">DP1</text>
<text x="443.9" y="127.8">SBU2</text>
<text x="445.2" y="130.4">DN2</text>
<text x="450.8" y="131.6">B6</text>
<text x="450.8" y="129.1">B7</text>
<text x="450.8" y="126.6">B8</text>
<text x="430" y="134.2">A8</text>
<text x="430" y="136.7">A9</text>
<text x="433.9" y="132.9">DN1</text>
<text x="433.9" y="135.5">SBU1</text>
<text x="433.9" y="138">VBUS</text>
<text x="443.6" y="138">VBUS</text>
<text x="445.2" y="135.5">CC2</text>
<text x="445.4" y="132.9">DP2</text>
<text x="450.8" y="136.7">B4</text>
<text x="450.8" y="134.2">B5</text>
<text x="428.8" y="139.3">A12</text>
<text x="433.9" y="140.5">GND</text>
<text x="440.8" y="142.4" transform="rotate(-90 440.8 142.4)">SH</text>
<text x="443.3" y="142.4" transform="rotate(-90 443.3 142.4)">SH</text>
<text x="444.7" y="140.5">GND</text>
<text x="450.8" y="139.3">B1</text>
<text x="439.8" y="144.2" transform="rotate(-90 439.8 144.2)">2</text>
<text x="442.3" y="144.2" transform="rotate(-90 442.3 144.2)">3</text>
<text x="186.9" y="154.5">VIN</text>
<text x="191.8" y="155.8">2</text>
<text x="191.8" y="153.2">3</text>
<text x="184.4" y="159.6">VOUT</text>
<text x="185.7" y="157">GND</text>
<text x="191.8" y="158.3">1</text>
<text x="263.9" y="162.1">4</text>
<text x="263.9" y="164.7">5</text>
<text x="263.9" y="167.2">6</text>
<text x="266.2" y="163.4">SHDN#</text>
<text x="266.2" y="165.9">VIN</text>
<text x="277.1" y="165.9">GND</text>
<text x="279.2" y="163.4">FB</text>
<text x="283.2" y="167.2">1</text>
<text x="283.2" y="164.7">2</text>
<text x="283.2" y="162.1">3</text>
<text x="266.2" y="168.5">SW</text>
<text x="279" y="168.5">CB</text>
<text x="81" y="221.8">1</text>
<text x="81" y="224.4">2</text>
<text x="81" y="226.9">3</text>
<text x="83.4" y="223.1">1</text>
<text x="83.4" y="225.6">2</text>
<text x="81" y="229.4">4</text>
<text x="81" y="232">5</text>
<text x="83.4" y="228.2">3</text>
<text x="83.4" y="230.7">4</text>
<text x="83.4" y="233.2">5</text>
<text x="81" y="234.5">6</text>
<text x="81" y="237.1">7</text>
<text x="81" y="239.6">8</text>
<text x="83.4" y="235.8">6</text>
<text x="83.4" y="238.3">7</text>
<text x="79.8" y="244.7">10</text>
<text x="81" y="242.1">9</text>
<text x="83.4" y="240.9">8</text>
<text x="83.4" y="243.4">9</text>
<text x="83.4" y="245.9">10</text>
<text x="227.1" y="240.9">1</text>
<text x="227.1" y="243.4">2</text>
<text x="227.1" y="245.9">3</text>
<text x="229.4" y="242.1">DAT2</text>
<text x="229.4" y="244.7">CD/DAT3</text>
<text x="79.8" y="247.2">11</text>
<text x="79.8" y="249.8">12</text>
<text x="83.4" y="248.5">11</text>
<text x="83.4" y="251">12</text>
<text x="227.1" y="248.5">4</text>
<text x="227.1" y="251">5</text>
<text x="229.4" y="247.2">CMD</text>
<text x="229.4" y="249.8">VDD</text>
<text x="79.8" y="252.3">13</text>
<text x="79.8" y="254.8">14</text>
<text x="79.8" y="257.4">15</text>
<text x="83.4" y="253.6">13</text>
<text x="83.4" y="256.1">14</text>
<text x="227.1" y="253.6">6</text>
<text x="227.1" y="256.1">7</text>
<text x="229.4" y="252.3">CLK</text>
<text x="229.4" y="254.8">VSS</text>
<text x="229.4" y="257.4">DAT0</text>
<text x="83.4" y="258.6">15</text>
<text x="225.8" y="263.7">10</text>
<text x="227.1" y="258.6">8</text>
<text x="227.1" y="261.2">9</text>
<text x="229.4" y="259.9">DAT1</text>
<text x="229.4" y="262.5">CARD_DET</text>
<text x="225.8" y="266.3">11</text>
<text x="225.8" y="268.8">12</text>
<text x="229.4" y="265">GND</text>
<text x="229.4" y="267.5">GND</text>
<text x="225.8" y="271.3">13</text>
<text x="229.4" y="270.1">GND</text>
<text x="229.4" y="272.6">GND</text>
</g>
<g font-size="2.3" fill="#00f">
<text x="31.6" y="32.3">10K</text>
<text x="62.1" y="33.6">100uF</text>
<text x="74.8" y="33.6">100uF</text>
<text x="104" y="32.3">ESP32-S3-WROOM-1-N16R8</text>
<text x="437.4" y="33.6">SCL</text>
<text x="433.6" y="41.2">GPIO47</text>
<text x="437.2" y="36.2">SDA</text>
<text x="437.8" y="38.7">3V3</text>
<text x="433.6" y="43.8">GPIO48</text>
<text x="433.6" y="46.3">GPIO12</text>
<text x="32.9" y="48.9">1uF</text>
<text x="157.4" y="48.9">SDA</text>
<text x="157.4" y="51.4">SCL</text>
<text x="435.2" y="48.9">MTDO</text>
<text x="435.4" y="51.4">MTCK</text>
<text x="436.3" y="53.9">MTDI</text>
<text x="157.4" y="61.6">MTDI</text>
<text x="157.4" y="64.1">MTDO</text>
<text x="64.7" y="69.2">FORCE_ON</text>
<text x="157.4" y="66.6">MTCK</text>
<text x="466" y="67.9">hdr-th_15p-p2_00-v-m</text>
<text x="61.6" y="74.3">SENSE_V_DIG</text>
<text x="69" y="76.8">USB_D-</text>
<text x="68.5" y="79.3">USB_D+</text>
<text x="118.7" y="118.6" transform="rotate(-90 118.7 118.6)">GPIO12</text>
<text x="128.9" y="118.6" transform="rotate(-90 128.9 118.6)">GPIO47</text>
<text x="131.4" y="118.6" transform="rotate(-90 131.4 118.6)">GPIO48</text>
<text x="133.9" y="121.2" transform="rotate(-90 133.9 121.2)">SD_CARD</text>
<text x="359.3" y="123.8">DSS34</text>
<text x="403.7" y="123.8">DSS34</text>
<text x="379.6" y="130.1">SMF30A D4</text>
<text x="225.9" y="137.8">SENSE_V_DIG</text>
<text x="386" y="132.7">C13</text>
<text x="388.7" y="137.8">USB5V</text>
<text x="262.8" y="139">1N4148</text>
<text x="387.2" y="142.8">USB_D+</text>
<text x="203.1" y="145.4">10K</text>
<text x="284.4" y="145.4">FORCE_ON</text>
<text x="387.8" y="147.9">USB_D-</text>
<text x="218.3" y="150.5">1N4148</text>
<text x="284.4" y="150.5">USB5V</text>
<text x="212" y="159.3">SS8050_C2150</text>
<text x="262.8" y="156.8">1N4148</text>
<text x="406.3" y="159.3">LESD5D5.0CT1G</text>
<text x="171.3" y="163.2">ME2807A33M3G</text>
<text x="389.8" y="163.2">5.1k</text>
<text x="406.3" y="167">LESD5D5.0CT1G</text>
<text x="471" y="163.2">5.1k</text>
<text x="253.3" y="172.6" transform="rotate(-90 253.3 172.6)">22uF</text>
<text x="265.3" y="172">LMR14006YDDCT</text>
<text x="335.2" y="173.1">33k</text>
<text x="297.1" y="175.9">100nF</text>
<text x="305.9" y="179.7">10uH</text>
<text x="406.3" y="175.9">LESD5D5.0CT1G</text>
<text x="191.6" y="184.7">33K</text>
<text x="203.1" y="184.7">1uF</text>
<text x="213.2" y="184.7">10k</text>
<text x="236.1" y="180.9">10k</text>
<text x="297.8" y="186.6" transform="rotate(-90 297.8 186.6)">SS34</text>
<text x="309.2" y="189.1" transform="rotate(-90 309.2 189.1)">22uF</text>
<text x="319.4" y="189.1" transform="rotate(-90 319.4 189.1)">22uF</text>
<text x="329.5" y="189.1" transform="rotate(-90 329.5 189.1)">22uF</text>
<text x="337.7" y="188.6">10k</text>
<text x="185.9" y="244.4">SD_CARD</text>
<text x="213.2" y="244.4">10K</text>
<text x="190" y="247">MTDO</text>
<text x="190.3" y="252.1">MTCK</text>
<text x="192.5" y="257.1">MTDI</text>
<text x="82.4" y="262.2">hdr-th_15p-p2_00-v-m</text>
<text x="228.5" y="276.2">MR01A-01211</text>
</g>
<g font-size="2.3" fill="#093">
<text x="162.4" y="53.9">TX</text>
<text x="70.4" y="59">GPIO6</text>
<text x="162.4" y="56.5">RX</text>
<text x="162.4" y="59">MTMS</text>
<text x="69.1" y="64.1">GPIO15</text>
<text x="70.4" y="61.6">GPIO7</text>
<text x="69.1" y="66.6">GPIO16</text>
<text x="69.1" y="71.7">GPIO18</text>
<text x="157.4" y="69.2">GPIO38</text>
<text x="157.4" y="71.7">GPIO37</text>
<text x="157.4" y="74.3">GPIO36</text>
<text x="157.4" y="76.8">GPIO35</text>
<text x="162.4" y="79.3">PROG</text>
<text x="106" y="117.3" transform="rotate(-90 106 117.3)">GPIO3</text>
<text x="108.5" y="118.6" transform="rotate(-90 108.5 118.6)">GPIO46</text>
<text x="111.1" y="117.3" transform="rotate(-90 111.1 117.3)">GPIO9</text>
<text x="113.6" y="118.6" transform="rotate(-90 113.6 118.6)">GPIO10</text>
<text x="116.2" y="118.6" transform="rotate(-90 116.2 118.6)">GPIO11</text>
<text x="121.2" y="118.6" transform="rotate(-90 121.2 118.6)">GPIO13</text>
<text x="123.8" y="118.6" transform="rotate(-90 123.8 118.6)">GPIO14</text>
<text x="126.3" y="118.6" transform="rotate(-90 126.3 118.6)">GPIO27</text>
<text x="51.4" y="225.4">GPIO46</text>
<text x="52.6" y="222.8">GPIO3</text>
<text x="52.6" y="227.9">GPIO9</text>
<text x="51.4" y="230.5">GPIO10</text>
<text x="51.4" y="233">GPIO11</text>
<text x="51.4" y="235.5">GPIO13</text>
<text x="51.4" y="238.1">GPIO14</text>
<text x="51.4" y="240.6">GPIO18</text>
<text x="51.4" y="243.2">GPIO27</text>
<text x="51.4" y="245.7">GPIO35</text>
<text x="51.4" y="250.8">GPIO37</text>
<text x="51.4" y="248.2">GPIO36</text>
<text x="51.4" y="253.3">GPIO38</text>
</g>
</svg>
